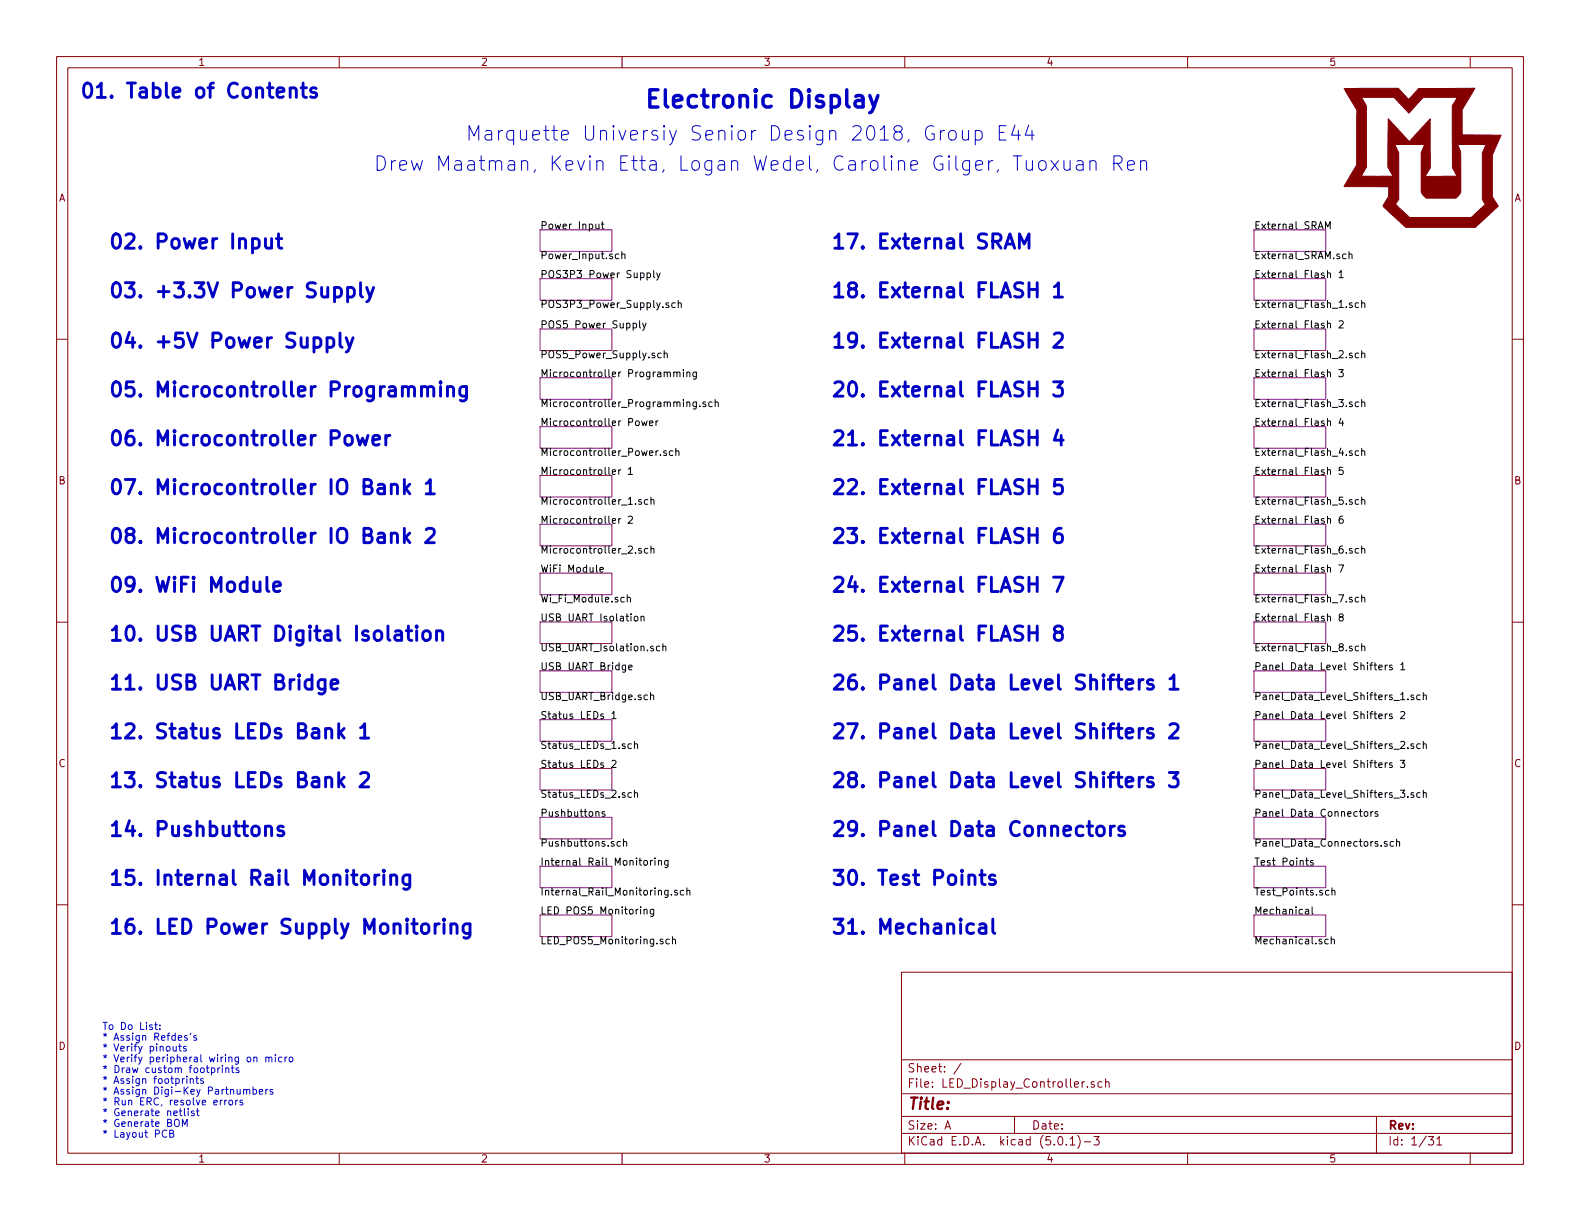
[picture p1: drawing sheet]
<svg xmlns="http://www.w3.org/2000/svg" width="279mm" height="216mm" viewBox="0 0 279 216" stroke-linecap="round" stroke-linejoin="round" font-family="sans-serif">
<g fill="none" stroke="#840000" stroke-width=".18">
<path d="M10 10h259.4v195.9h-259.4zM12 12h255.4v191.9h-255.4zM60 10v2M110 10v2M160 10v2M210 10v2M260 10v2M10 60h2M267.4 60h2M10 110h2M267.4 110h2M10 160h2"/>
<path d="M267.4 160h2M159.4 171.9h108v32h-108zM159.4 197.4h108M159.4 193.4h108M159.4 187.4h108M167.1 199.7l.5-1.5 .5 1.5M167.2 199.2h.8M170 188l-1.3 1.9M179.4 197.4v3M191.8 191.3l-.4 .2M192.3 192.1v.2M193.5 191.3h-.4l-.2 .2 .1 .2 .5 .1v.4h-.6"/>
<path d="M194.9 191.3h-.5l-.2 .2v.6l.2 .2 .5-.1M195.5 191.4l.2-.1h.4v1M195.5 190.8v1.5M243.4 197.4v6.5M60 203.9v2M110 203.9v2M159.4 200.4h108M160 203.9v2M187.2 201.1l.4-.1a.94 .94 0 0 1 0 1.5 .79 .79 0 0 1-.4-1.4zM188.6 202.3v.2M189.2 201.4l.5-.4v1.5M189.2 202.5h.9"/>
<path d="M190.6 200.8a1.71 1.71 0 0 1 0 2.2M191.7 201.9h1.2M193.4 201h1l-.5 .5 .4 .2v.6l-.2 .2-.7-.2M210 203.9v2M252.6 201h.9l-.5 .5 .4 .2v.6l-.2 .2-.6-.2M254.1 201.4l.4-.4v1.5M254.1 202.5h.8M260 203.9v2"/>
</g>
<g fill="none" stroke="#840084" stroke-width=".18">
<path d="M95.5 40.6h12.7v3.9h-12.7zM95.5 49.3h12.7v3.8h-12.7zM95.5 58.2h12.7v3.8h-12.7zM221.7 40.6h12.7v3.9h-12.7zM221.7 49.3h12.7v3.8h-12.7zM221.7 58.2h12.7v3.8h-12.7zM95.5 66.8h12.7v3.8h-12.7zM95.5 75.4h12.7v3.8h-12.7zM221.7 66.8h12.7v3.8h-12.7zM221.7 75.4h12.7v3.8h-12.7zM95.5 84.1h12.7v3.8h-12.7zM95.5 92.7h12.7v3.8h-12.7z"/>
<path d="M221.7 84.1h12.7v3.8h-12.7zM221.7 92.7h12.7v3.8h-12.7zM95.5 101.3h12.7v3.9h-12.7zM95.5 110h12.7v3.8h-12.7zM95.5 118.6h12.7v3.8h-12.7zM221.7 101.3h12.7v3.9h-12.7zM221.7 110h12.7v3.8h-12.7zM221.7 118.6h12.7v3.8h-12.7zM95.5 127.3h12.7v3.8h-12.7zM95.5 135.9h12.7v3.8h-12.7zM221.7 127.3h12.7v3.8h-12.7zM221.7 135.9h12.7v3.8h-12.7z"/>
<path d="M95.5 144.5h12.7v3.8h-12.7zM95.5 153.2h12.7v3.8h-12.7zM221.7 144.5h12.7v3.8h-12.7zM221.7 153.2h12.7v3.8h-12.7zM95.5 161.8h12.7v3.8h-12.7zM221.7 161.8h12.7v3.8h-12.7z"/>
</g>
<g fill="none" stroke="#000" stroke-width=".18">
<path d="M105.4 39.6v.8l.3 .1 .2-.2M105.9 39.6v.9M106.3 39.6h.5M106.5 39.2v1.1l.3 .2M109.4 45l-.4-.1-.2 .2 .1 .6h.5M110 45l.1-.1 .3 .1 .1 .7M110 44.5v1.2M112 57.2h.3l.3 .2-.2 .5h-.4M113.1 56.7v1.1l.2 .2M113.6 57.2l.3 .8M114.2 57.2l-.4 1.1-.2 .1M114.4 48.3h.4l.2 .2-.1 .5h-.5"/>
<path d="M114.4 48.3v1.2M115.6 47.8v1.1l.2 .2M116.1 48.3l.3 .8M116.7 48.3l-.4 1.1-.2 .1M119.4 53.6l-.4-.1-.2 .3 .1 .5h.5M119.9 53.7l.2-.2 .3 .1 .1 .8M119.9 53.1v1.3M234.4 40.5v-1.3l.4 .9 .4-.9v1.3M234.7 48.4l.2-.1h.3l.1 .8M234.7 57.3l.2-.1h.3l.1 .8M236.8 48.2l.4-.4v1.3M236.8 56.8l.5-.1 .2 .4-.7 .9h.7"/>
<path d="M236.8 49.1h.7M238.6 45l.1-.1 .3 .1 .1 .7M238.6 44.5v1.2M240.3 53.6l-.4-.1-.3 .3 .2 .5h.5M240.8 53.7l.2-.2 .3 .1 .1 .8M240.8 53.1v1.3M113.5 74.4l.2 .9 .2-.6 .3 .6 .2-.9M114.9 74.8l.6-.1-.1-.2-.4-.1-.1 .2v.6h.5M116 74.4v.9M116.4 74.4l-.4 .3M116.9 62.5l-.3-.1-.3 .3 .1 .5h.5M117.4 62.6l.3-.2 .2 .1 .1 .8"/>
<path d="M117.4 62v1.3M117.8 79.8l-.3-.1-.2 .2 .1 .2 .4 .1v.3h-.5M119 79.8l-.4-.1-.2 .2 .1 .6h.5M119.2 65.9l.1-.1h.3l.1 .8M119.2 65.8v.8M119.5 79.8l.2-.1 .3 .1 .1 .7M119.5 79.3v1.2M119.7 66l.2-.2h.3v.8M120.9 65.4v.1M120.9 65.8v.8M121.5 65.9l.1-.1h.3l.1 .8M121.5 65.8v.8"/>
<path d="M123.1 65.8v1.1l-.2 .2-.3-.1M123.1 65.8h-.3l-.3 .2 .2 .6h.4M123.1 71.1v1.1l-.2 .1h-.3M123.1 71.1h-.3l-.3 .2 .2 .6h.4M123.7 71.8v.1M124.8 71.1h-.3l-.2 .1 .1 .2 .4 .2v.3h-.5M125.9 71.1h-.3l-.3 .2 .2 .6h.4M126.5 71.2l.1-.1h.3l.1 .8M126.5 70.6v1.3M234.7 65.9l.2-.1h.3l.1 .8M234.7 74.5l.2-.1 .3 .1 .1 .8M236.8 65.4h.7l-.4 .4 .4 .2v.4l-.2 .2-.5-.1"/>
<path d="M237.1 73.9l-.3 .9h.8M237.4 74.4v.9M240.3 62.5l-.4-.1-.3 .3 .2 .5h.5M240.3 71.1h-.4l-.3 .2 .2 .6h.5M240.3 79.8l-.4-.1-.3 .2 .2 .6h.5M240.8 62.6l.2-.2 .3 .1 .1 .8M240.8 71.2l.2-.1h.3l.1 .8M240.8 79.8l.2-.1 .3 .1 .1 .7M240.8 62v1.3M240.8 70.6v1.3M240.8 79.3v1.2M108.3 83.5l.6-.1-.1-.3h-.3l-.2 .1v.6h.5"/>
<path d="M109.4 83.1v.8M109.4 91.7v.8M109.8 83.1l-.4 .2M109.8 91.7l-.4 .2M111.1 83l.4-.4v1.3M111.1 91.4l.5-.1 .2 .1v.2v.2l-.8 .7h.8M111.1 83.9h.7M113.4 88.4l-.3-.1-.2 .2 .1 .2 .4 .1v.3h-.5M113.4 97h-.3l-.2 .2 .1 .1 .4 .2v.3h-.5M114.6 88.4l-.4-.1-.3 .3 .2 .5h.5M114.6 97h-.4l-.3 .2 .2 .6h.5M115.1 88.5l.2-.2 .3 .1v.8"/>
<path d="M115.1 97.1l.2-.1h.3v.8M115.1 87.9v1.3M115.1 96.5v1.3M116.8 80.4v.1M234.7 83.2l.2-.1h.3l.1 .8M234.7 91.8l.2-.1h.3l.1 .8M236.8 99.9h.8l-.5 1.3M237.4 91.3l-.4 .1-.2 .4 .1 .6 .2 .1h.3l.1-.2-.1-.5-.3-.1-.3 .3M237.5 82.6h-.6l-.1 .6 .5-.1 .2 .3v.3l-.2 .2-.5-.1M240.3 88.4l-.4-.1-.3 .3 .2 .5h.5M240.3 97h-.4l-.3 .2 .2 .6h.5M240.8 88.5l.2-.2 .3 .1 .1 .8"/>
<path d="M240.8 97.1l.2-.1h.3l.1 .8M240.8 87.9v1.3M240.8 96.5v1.3M106.1 100.7l.6-.1-.1-.2-.3-.1-.2 .2v.6h.5M110.6 117.6v1.1l-.2 .2-.3-.1M110.6 117.7l-.3-.1-.3 .2 .1 .6h.5M110.9 105.7l.2-.1 .3 .1 .1 .8M110.9 105.2v1.3M111.2 118l.6-.1-.1-.2-.3-.1-.2 .2v.6h.5M112.2 109.1l.2-.1 .4 .1v.5l-.1 .2h-.3l-.2-.1zM113.4 109.1l.1-.1h.3l.1 .8M113.4 109v.8"/>
<path d="M116.7 114.3l-.4-.1-.2 .3 .1 .5h.5M117.2 114.4l.2-.2 .3 .1 .1 .8M117.2 113.8v1.3M234.7 100.5l.2-.2 .3 .1 .1 .8M234.7 109.1l.2-.1h.3l.1 .8M237.1 109.1l-.2-.1v-.3l.4-.2 .2 .3v.2l-.6 .1-.1 .2 .1 .4 .2 .1h.3l.1-.2v-.3l-.2-.2M240.3 105.7l-.4-.1-.3 .2 .2 .6h.5M240.3 114.3l-.4-.1-.3 .3 .2 .5h.5M240.8 105.7l.2-.1 .3 .1 .1 .8M240.8 114.4l.2-.2 .3 .1 .1 .8M240.8 105.2v1.3M240.8 113.8v1.3"/>
<path d="M243 117.6h.5M243.2 117.2v1.1l.3 .1M243.8 118l.6-.1v-.2l-.4-.1-.2 .2 .1 .6h.5M245 117.6v.8M245.3 117.6l-.3 .2M246.2 117.7l-.3-.1-.2 .2v.2l.5 .1v.3h-.5M247.7 117.5l.4-.3v1.2M247.7 118.4h.7M108.2 126.2l.4-.4v1.3M108.2 134.6l.5-.2 .2 .4-.7 .9h.7M108.2 127.1h.7M111.7 131.6l-.4-.1-.3 .2 .2 .6h.5"/>
<path d="M112.2 131.6l.2-.1 .3 .1 .1 .8M112.2 131.1v1.3M112.2 139.7v1.3M115 123l.2-.1h.3l.1 .8M115 122.5v1.2M243.8 126.6l.6-.1v-.2l-.4-.1-.2 .2 .1 .6h.5M243.8 135.3l.6-.1v-.3h-.4l-.2 .2 .1 .6h.5M245 126.2v.9M245 134.9v.8M245.3 126.2l-.3 .3M245.3 134.9l-.3 .2M246.2 126.3l-.3-.1-.2 .2v.2l.5 .1v.3h-.5"/>
<path d="M246.2 134.9h-.3l-.2 .2v.1l.5 .2v.3h-.5M247.6 134.4h.8l-.4 .5 .4 .2v.5l-.2 .1-.6-.1M247.7 125.9l.5-.1 .2 .4v.2l-.8 .7h.8M249 123.6v.1M249 132.2v.2M250 122.9h-.3l-.2 .2 .1 .1 .4 .2v.3h-.5M250 131.6l-.3-.1-.2 .2 .1 .2 .4 .1v.3h-.5M251.1 122.9h-.3l-.3 .2 .1 .6h.5M251.1 131.6l-.3-.1-.3 .2 .1 .6h.5M251.7 123l.2-.1h.3v.8M251.7 131.6l.2-.1 .3 .1v.8M251.7 122.5v1.2"/>
<path d="M251.7 131.1v1.3M251.7 139.7v1.3M105.4 143.6l.1-.1 .3 .1 .1 .7M106.9 143.6l-.3-.1-.1 .2v.2l.4 .1v.3h-.4M109.7 148.8h-.4l-.2 .2 .1 .6h.5M110.3 148.9l.1-.1h.3l.1 .8M110.3 148.4v1.2M111.7 140.2h-.4l-.3 .2 .2 .5h.5M112.2 140.3l.2-.1h.3l.1 .8M113.9 152.2l.3-.1 .3 .3-.1 .5-.3 .1-.2-.1zM115 152.1v.9M115.4 152.1l-.4 .3"/>
<path d="M115.8 151.7v.1M115.8 152.1v.9M116.4 152.3l.2-.2 .3 .1 .1 .8M116.4 152.1v.9M118.1 152.1v1.1l-.2 .2-.3-.1M118.1 152.2l-.3-.1-.3 .3 .2 .5h.4M118.7 158.1v.2M119.8 157.5l-.3-.1-.2 .2v.2l.5 .1v.3h-.5M120.9 157.5l-.4-.1-.2 .3 .1 .5h.5M121.5 157.6l.1-.2 .3 .1 .1 .8M121.5 157v1.3M230.9 152.1h.5"/>
<path d="M231.1 151.7v1.1l.3 .2M232.2 152.2l-.3-.1-.2 .2 .1 .2 .4 .1v.3h-.5M235 157.5l-.4-.1-.2 .3 .1 .5h.5M235.5 157.6l.2-.2 .3 .1 .1 .8M235.5 157v1.3M240.4 143.5h.5M240.6 143.1v1.1l.3 .1M241.3 143.6l.2-.1 .3 .1 .1 .5-.1 .2h-.3l-.2-.1zM242.4 143.5v.8M242.8 143.5l-.4 .2M243.6 143.6l-.3-.1-.1 .2v.2l.4 .1v.3h-.4M245.3 148.8h-.3l-.2 .2 .1 .1 .4 .2v.3h-.5"/>
<path d="M246.4 148.8h-.4l-.2 .2 .1 .6h.5M247 148.9l.1-.1h.3l.1 .8M247 148.4v1.2M249 140.9v.1M250 140.2h-.3l-.2 .1 .1 .2 .4 .1v.3h-.5M251.1 140.2h-.3l-.3 .2 .1 .5h.5M251.7 140.3l.2-.1h.3v.8M113.9 160.9l.2-.1h.3v.8M113.9 160.8v.8M115.6 160.8v1l-.3 .3-.3-.1M115.6 160.8h-.4l-.2 .2 .1 .6h.5M118.4 166.1h-.4l-.2 .2 .1 .6h.5"/>
<path d="M118.9 166.2l.2-.1h.3l.1 .8M118.9 165.6v1.3M230.9 160.8h.5v.8M231.4 161.1h-.4l-.2 .2 .2 .3h.4M232 160.4v1l.2 .2M234.9 166.1h-.4l-.2 .2 .1 .6h.5M235.4 166.2l.2-.1h.3l.1 .8M235.4 165.6v1.3"/>
</g>
<g fill="none" stroke="#0000c2" stroke-width=".18">
<path d="M166.3 23.1v1.7M167 23.1a.69 .69 0 0 0-.7 .4M167.9 23.3a.69 .69 0 0 1 .6-.2 .69 .69 0 0 1 .6 .4v.8a.7 .7 0 0 1-.7 .5 .7 .7 0 0 1-.7-.5v-.8zM170.2 23.1l.1 1.5a.7 .7 0 0 0 1-.1M171.3 23.1v1.7M172.5 23.2l.7-.1 .5 .4v.8l-.3 .3-.2 .2-.7-.2M172.5 23.1v2.5M176.7 23.4h.8M177.9 22.2h-1.2v2.6h1.2M179.5 22.1l-.6 1.8h1.5M180.1 23.1v1.7M181.5 28.4v1.3l.1 .3a.66 .66 0 0 0 1-.2"/>
<path d="M181.9 22.1l-.6 1.8h1.6M182.5 23.1v1.7M182.6 28.4v1.7M183.8 28.7a.67 .67 0 0 1 .7-.3 .67 .67 0 0 1 .5 .5v.7a.68 .68 0 0 1-.7 .5 .68 .68 0 0 1-.6-.5v-.7zM185.9 28.4l1.3 1.7M187.2 28.4l-1.3 1.7M188.1 28.4v1.3l.2 .3a.66 .66 0 0 0 .9-.2M189.2 28.4v1.7M190.4 28.5l.3-.1 .7 .1 .1 .3v1.3M191.5 29l-.2 .1h-.6a.5 .5 0 0 0-.4 .5 .5 .5 0 0 0 .4 .5h.6l.2-.1M192.7 28.7a.63 .63 0 0 1 1.1 .1v1.3M192.7 28.4v1.7"/>
<path d="M197 28.9h.9a.68 .68 0 0 0 .5-.7 .68 .68 0 0 0-.5-.6h-.9v2.5M197.6 28.9l.8 1.2M199.4 29.2l1.2-.2-.1-.5-.8-.1-.3 .4v.9l.1 .3 .2 .1 .8-.1M201.7 28.7a.61 .61 0 0 1 1.1 .1v1.3M201.7 28.4v1.7M27.4 181.2h.4M27.5 180.8v1.1l.3 .1M28.3 181.9v.1M28.3 181.3v.1M29.5 199.9a.6 .6 0 0 0-.9 .5 .6 .6 0 0 0 .6 .7l.3-.1M30.6 185l.1 .8 .3 .1 .2-.2M30.9 198.1a.45 .45 0 0 1 .7 0 .88 .88 0 0 1-.2 1.1l-.4-.1a1.07 1.07 0 0 1-.1-1z"/>
<path d="M31.2 185v.9M31.8 184.6v1.1l.3 .2M32.3 199.2v-1.3l.4 .9 .4-.9v1.3M32.6 196v1.1l.2 .2M32.9 185.1l-.3-.1-.2 .2 .1 .2 .4 .1v.3h-.5M33 190.7v.9M33.1 183.2l-.3-.1-.2 .2 .1 .2 .4 .1v.3h-.5M33.3 196.4v.9M33.6 190.9l.2-.2 .3 .1 .1 .8M33.6 190.7v.9M33.8 182.7l-.2 .2M34.3 196.5l-.3-.1-.2 .2 .1 .2 .4 .1v.3h-.5"/>
<path d="M34.6 190.7h.5M34.7 183.2l-.3-.1-.2 .2 .1 .2 .4 .1v.3h-.5M34.7 196.4h.5M34.8 190.3v1.1l.3 .2M34.9 196v1.1l.3 .2M35.9 190.8l-.3-.1-.1 .2v.2l.4 .1v.3h-.4M37.4 188.9l.3-.1 .3 .3-.1 .5h-.5M38.5 188.8v.9M38.9 188.8l-.4 .3M39.3 194.5l-.3 .3M39.3 188.8v.9M39.8 194.5v.9"/>
<path d="M39.9 189l.2-.2 .3 .1 .1 .8M39.9 188.8v.9M40.1 194.5l-.3 .3M40.6 194.6l.3-.1 .2 .3-.1 .5-.3 .1-.2-.3zM41.1 188.4v1.1l.3 .2M41.7 194.5v.9M42 194.5l-.3 .3M42.2 188.9l-.3-.1-.2 .2 .1 .2 .4 .1v.3h-.5M42.9 194.6l-.3-.1-.2 .2 .1 .2 .4 .1v.3h-.5M43.1 192.8l.2-.2 .3 .1v.8M43.1 192.6v.9M43.6 192.8l.2-.2 .3 .1 .1 .8"/>
<path d="M44.8 192.7l.3-.1 .3 .3-.1 .5h-.5M44.8 192.2v1.3M44.9 187l.2-.1 .3 .1v.8M45.8 193l.7-.1-.1-.2-.4-.1-.2 .2 .1 .6h.5M47 187l.2-.1 .3 .1v.8M47 186.9v.9M47 192.6v.9M47.4 192.6l-.3 .1-.1 .2M47.5 187.1l.2-.2 .3 .1 .1 .8M48.2 192.7l-.3-.1-.2 .2 .1 .2 .4 .1v.3h-.5M48.7 186.5v.1M48.7 186.9v.9"/>
<path d="M49.8 187l-.3-.1-.2 .2 .1 .6h.4M50.4 186.9v.9M50.7 186.9l-.3 .2M51.2 187l.3-.1 .3 .2-.1 .6-.3 .1-.2-.2zM30 200.4h.6l.1-.2-.1-.3-.6-.1v1.3h.5l.2-.1v-.3l-.3-.3"/>
</g>
<g fill="none" stroke="#0000c2" stroke-width=".51">
<path d="M51.3 15.8a.63 .63 0 0 1 1.1 .1v1.3M51.3 15.5v1.7M53.2 15.5h1M53.6 14.7v2.1l.1 .3 .5 .1M55.9 15.6a.62 .62 0 0 0-1 .3l.1 .4 .9 .2 .1 .2-.1 .4-.2 .1-.8-.1M46.9 42.2v1.3l.2 .3a.66 .66 0 0 0 .9-.2M48 42.2v1.7M48.9 42.2h.9M49.3 41.4v2.1l.1 .3 .4 .1M57.8 59.8l.7-.1 .3 .1 .2 .4v.7l-.2 .4-.3 .1-.7-.1M57.8 59.7v2.6M59.2 51l.7-.2 .5 .5v.7l-.3 .4-.2 .1-.7-.1"/>
<path d="M60.1 58.9v2.1l.1 .3 .3 .1M61.2 59.7l.6 1.7M61.5 51l.7-.2 .2 .2 .3 .3v.7l-.3 .4-.2 .1-.7-.1M61.5 50.8v2.6M62.4 59.7l-.8 2.3-.4 .3M63.8 50v2.1l.3 .4M64.8 50.8l.7 1.7M66.1 50.8l-.9 2.3-.4 .3M177.7 43.9l.9-2.5 .8 2.5M178 43.2h1.2M180.3 43.9v-2.5l.8 1.8 .9-1.8v2.5M182 51.2h1.4"/>
<path d="M183.4 50v2.5M186.4 50.7l.3-.1 .5-.6v2.5M186.4 59.1l.4-.2h.6a.59 .59 0 0 1 .5 .7l-.1 .4-1.5 1.4h1.6M186.4 52.5h1.5M63.1 77l.5 1.7 .5-1.2 .5 1.2 .5-1.7M65.9 77.8l1.2-.2-.1-.5-.7-.1-.4 .3v1l.2 .3 .2 .1 .7-.1M68.2 77v1.7M69 77a.69 .69 0 0 0-.8 .5M75.6 68.7l.1-.2a.6 .6 0 0 1 1 .2v1.4M77.9 67.5l-.1 .1 .1 .1 .1-.1-.1-.1v.2M77.9 68.4v1.7M79.1 68.6a.63 .63 0 0 1 1.1 .1v1.4"/>
<path d="M79.1 68.4v1.7M82.5 68.4v2a.68 .68 0 0 1-1.1 .4M82.5 68.5l-.7-.1-.4 .2-.1 .2v.8l.2 .3 .3 .2 .7-.2M186.3 67.5h1.6l-.9 1a.68 .68 0 0 1 .9 .5v.6l-.2 .3-.3 .2h-.7l-.4-.3M187 76l-.6 1.8h1.6M187.7 77v1.7M69.2 85.9a.63 .63 0 0 1 1.1 .1v1.3M69.2 94.5a.63 .63 0 0 1 1.1 .1v1.4M69.2 85.6v1.7M69.2 94.3v1.7M71.5 84.8v2.5M71.5 93.4v2.6"/>
<path d="M71.7 86.4l.8 .9M71.7 95l.8 1M72.5 85.6l-1 1M72.5 94.3l-1 .9M75.4 85.5l.2-.1 .5-.6v2.5M75.4 93.6l.3-.2h.6a.59 .59 0 0 1 .5 .7l-.1 .4-1.5 1.5h1.6M75.4 87.3h1.4M187.7 93.4a1.02 1.02 0 0 0-1.3 1.1v1l.5 .5h.5l.4-.3 .1-.2-.1-.9a.84 .84 0 0 0-1.2 0l-.2 .3M187.8 84.8h-1.2l-.2 1.2 .4-.2h.6l.4 .2 .1 .2-.1 .9-.4 .2h-.6l-.4-.2M47.2 102.1v2.1l.1 .3 .2 .1M48.4 103.7l1.2-.2-.1-.5-.7-.1-.4 .4v.9l.1 .3 .3 .1 .7-.1M71.9 111.5h.9"/>
<path d="M72.2 110.7v2.2l.1 .2 .5 .1M73.7 110.7l-.1 .1 .1 .1 .1-.1-.1-.1v.2M73.7 111.5v1.7M74.9 111.8a.69 .69 0 0 1 .7-.3 .69 .69 0 0 1 .5 .5v.8a.7 .7 0 0 1-.7 .5 .7 .7 0 0 1-.6-.5v-.8zM77.2 111.8a.63 .63 0 0 1 1.1 .1v1.3M77.2 111.5v1.7M186.3 102.1h1.7l-1.1 2.5M186.9 111.8l-.5-.5a.62 .62 0 0 1 .5-.6h.5a.55 .55 0 0 1 .5 .5 .55 .55 0 0 1-.5 .6l-.7 .1-.3 .4v.5l.5 .4 .8-.1a.83 .83 0 0 0 0-1.2l-.3-.1M57.5 120.2v2a.71 .71 0 0 1-1.1 .4M57.5 120.3l-.8-.1-.2 .1-.2 .4v.7l.2 .3 .2 .2 .8-.2M58.5 121l1.3-.2-.2-.5-.7-.1-.4 .3v1l.2 .2 .2 .2 .7-.2M59.9 128v2.5"/>
<path d="M59.9 136.6v2.5M60.1 129.5l.8 1M60.1 138.2l.8 .9M60.9 128.8l-1 1M60.9 137.4l-1 1M63.8 128.7l.2-.1 .5-.6v2.5M63.8 136.8l.3-.2h.6a.64 .64 0 0 1 .5 .7l-.1 .4-1.5 1.4h1.6M63.8 130.5h1.4M199.1 121l1.3-.2-.2-.5-.7-.1-.4 .3v1l.2 .2 .2 .2 .7-.2M199.1 129.6l1.3-.2-.2-.5-.7-.1-.4 .4v.9l.2 .3 .2 .1 .7-.1M199.1 138.3l1.3-.3-.2-.4-.7-.2-.4 .4v1l.2 .2 .2 .1 .7-.1M201.4 120.2v1.7"/>
<path d="M201.4 128.8v1.7M201.4 137.4v1.7M202.2 120.2a.64 .64 0 0 0-.8 .5M202.2 128.8a.64 .64 0 0 0-.8 .5M202.2 137.4a.64 .64 0 0 0-.8 .5M203.9 120.3l-.6-.1-.4 .3 .1 .4 .9 .2 .1 .3-.1 .3-.3 .2-.7-.2M203.9 128.9l-.6-.1-.4 .4 .1 .3 .9 .3 .1 .2-.1 .4-.3 .1-.7-.1M203.9 137.6l-.6-.2-.4 .4 .1 .4 .9 .2 .1 .3-.1 .3-.3 .1-.7-.1M206.8 136.6h1.5l-.8 1a.68 .68 0 0 1 .8 .4v.7l-.2 .3-.3 .1h-.7l-.3-.2M206.9 120l.5-.3 .2-.4v2.6M206.9 128.2l.3-.2h.6a.64 .64 0 0 1 .5 .7l-.1 .4-1.4 1.4h1.5M206.9 121.9h1.4"/>
<path d="M46.9 146.3a.66 .66 0 0 1 1-.1l.1 .2v1.4M50.1 146.2l-.6-.1-.4 .3 .2 .4 .8 .2 .1 .3-.1 .4-.3 .1-.7-.1M66.3 154.7v1.7M67 154.7a.69 .69 0 0 0-.7 .5M67.9 153.9l-.2 .1 .2 .1 .1-.1-.1-.1v.2M67.9 154.7v1.7M69.1 155a.61 .61 0 0 1 1.1 .1v1.3M69.1 154.7v1.7M72.5 154.7v2.1a.71 .71 0 0 1-1.1 .3M72.5 154.8l-.8-.1-.5 .5v.7l.3 .4 .2 .1 .8-.1M173.3 154.7h.9M173.6 153.9v2.1l.1 .3 .5 .1"/>
<path d="M175.9 154.8l-.6-.1-.3 .4 .1 .3 .8 .3 .1 .2-.1 .4-.2 .1-.7-.1M192.3 146.1h.9M192.6 145.2v2.2l.1 .3 .5 .1M194.1 146.3a.69 .69 0 0 1 .6-.2 .69 .69 0 0 1 .6 .5v.7a.7 .7 0 0 1-.7 .5 .7 .7 0 0 1-.7-.5v-.7zM196.4 146.1v1.7M197.1 146.1a.64 .64 0 0 0-.7 .5M198.8 146.2l-.6-.1-.4 .3 .1 .4 .9 .2 .1 .3-.1 .4-.3 .1-.7-.1M76.9 163.3v1.7M77.7 163.3a.69 .69 0 0 0-.8 .5M78.5 162.5l-.1 .1 .1 .1 .1-.1-.1-.1v.2M78.5 163.3v1.7M79.7 163.6a.63 .63 0 0 1 1.1 .1v1.3"/>
<path d="M79.7 163.3v1.7M83.1 163.3v2.1a.71 .71 0 0 1-1.1 .4M83.1 163.5l-.7-.2-.5 .5v.8l.2 .3 .3 .1 .7-.1M173.3 163.5l.2-.2 .7 .2 .1 .2v1.3M174.3 164l-.8 .1a.49 .49 0 0 0-.4 .5 .49 .49 0 0 0 .4 .4l.8-.1M175.6 162.5v2.2l.1 .2 .2 .1"/>
</g>
<path d="M151.3 17l.3-.1h.6l.3 .1 .1 .3v1.6M152.6 17.6l-.3 .2h-.7a.6 .6 0 0 0-.4 .5 .6 .6 0 0 0 .4 .6h.7l.3-.1M153.8 16.9l.7 2M155.2 16.9l-1 2.7-.4 .3" fill="none" stroke="#0000c2" stroke-width=".61"/>
<path d="M237.7 15.6h9.6l1.8 2 1.8-2h9.9l-2.3 3.8 .1 4.5h6.9l-1.6 3.5v7.4l1 1.6-4 3.8h-12.3l-4-3.8 .9-1.6 .1-1.8h-7.9l1.1-1.9h7.5l-.9-1.6v-3.9h1.3l.6 1.4v8.3l-.5 .8 2.5 2.4h10.9l2.5-2.4-.6-.8v-8.3l.7-1.4h-5l.5 1.3v7.1l-.9 1.1h-5.2l-.7-.7-.2-.5v-6.9l.6-1.4h-6.5l.1-4.6 3.7 4 3.7-4v8.7l-.9 1.5 5.7-.1-.9-1.4v-11l.9-1.5h-6l-2.6 2.8-2.6-2.8h-5.7l.8 1.5 .1 10.8-1 1.6h-1.9l1.1-1.9v-9.8z" fill="#840000" stroke="#840000" stroke-width=".18"/>
<text font-size="4.2" fill="#0000c2" x="113.8" y="19.1">Electronic Display</text>
<g font-size="3.5" fill="#0000c2">
<text x="14" y="17.3">01. Table of Contents</text>
<text x="82.3" y="24.9">Marquette Universiy Senior Design 2018, Group E44</text>
<text x="66" y="30.2">Drew Maatman, Kevin Etta, Logan Wedel, Caroline Gilger, Tuoxuan Ren</text>
<text x="19" y="44">02. Power Input</text>
<text x="146.8" y="44">17. External SRAM</text>
<text x="19" y="52.7">03. +3.3V Power Supply</text>
<text x="146.8" y="52.7">18. External FLASH 1</text>
<text x="19" y="61.5">04. +5V Power Supply</text>
<text x="146.8" y="61.5">19. External FLASH 2</text>
<text x="19" y="70.2">05. Microcontroller Programming</text>
<text x="146.8" y="70.2">20. External FLASH 3</text>
<text x="19" y="78.8">06. Microcontroller Power</text>
<text x="146.8" y="78.8">21. External FLASH 4</text>
<text x="19" y="87.5">07. Microcontroller IO Bank 1</text>
<text x="146.8" y="87.5">22. External FLASH 5</text>
<text x="19" y="96.1">08. Microcontroller IO Bank 2</text>
<text x="146.8" y="96.1">23. External FLASH 6</text>
<text x="19" y="104.7">09. WiFi Module</text>
<text x="146.8" y="104.7">24. External FLASH 7</text>
<text x="19" y="113.4">10. USB UART Digital Isolation</text>
<text x="146.8" y="113.4">25. External FLASH 8</text>
<text x="19" y="122">11. USB UART Bridge</text>
<text x="146.8" y="122">26. Panel Data Level Shifters 1</text>
<text x="19" y="130.6">12. Status LEDs Bank 1</text>
<text x="146.8" y="130.6">27. Panel Data Level Shifters 2</text>
<text x="19" y="139.3">13. Status LEDs Bank 2</text>
<text x="146.8" y="139.3">28. Panel Data Level Shifters 3</text>
<text x="19" y="147.9">14. Pushbuttons</text>
<text x="146.8" y="147.9">29. Panel Data Connectors</text>
<text x="19" y="156.5">15. Internal Rail Monitoring</text>
<text x="146.8" y="156.5">30. Test Points</text>
<text x="19" y="165.2">16. LED Power Supply Monitoring</text>
<text x="146.8" y="165.2">31. Mechanical</text>
</g>
<text font-size="2.8" fill="#840000" x="160.4" y="196.2">Title:</text>
<g font-size="2.1" fill="#840000">
<text x="160.4" y="189.6">Sheet: /</text>
<text x="160.4" y="192.3">File: LED_Display_Controller.sch</text>
<text x="160.4" y="202.5">KiCad E.D.A. kicad (5.0.1)-3</text>
<text x="160.4" y="199.7">Size: A</text>
<text x="182.4" y="199.7">Date:</text>
<text x="245.4" y="199.7">Rev:</text>
<text x="245.4" y="202.5">Id: 1/31</text>
</g>
<g font-size="1.8" fill="#840000">
<text x="35" y="11.6">1</text>
<text x="85" y="11.6">2</text>
<text x="135" y="11.6">3</text>
<text x="185" y="11.6">4</text>
<text x="235" y="11.6">5</text>
<text x="10.4" y="35.6">A</text>
<text x="267.8" y="35.6">A</text>
<text x="10.4" y="85.6">B</text>
<text x="267.8" y="85.6">B</text>
<text x="10.4" y="135.6">C</text>
<text x="267.8" y="135.6">C</text>
<text x="10.4" y="185.6">D</text>
<text x="267.8" y="185.6">D</text>
<text x="35" y="205.5">1</text>
<text x="85" y="205.5">2</text>
<text x="135" y="205.5">3</text>
<text x="185" y="205.5">4</text>
<text x="235" y="205.5">5</text>
</g>
<g font-size="1.8">
<text x="95.5" y="40.5">Power Input</text>
<text x="221.7" y="40.5">External SRAM</text>
<text x="95.5" y="45.8">Power_Input.sch</text>
<text x="221.7" y="45.8">External_SRAM.sch</text>
<text x="95.5" y="49.2">POS3P3 Power Supply</text>
<text x="221.7" y="49.2">External Flash 1</text>
<text x="95.5" y="54.5">POS3P3_Power_Supply.sch</text>
<text x="95.5" y="58.1">POS5 Power Supply</text>
<text x="221.7" y="54.5">External_Flash_1.sch</text>
<text x="221.7" y="58.1">External Flash 2</text>
<text x="95.5" y="63.3">POS5_Power_Supply.sch</text>
<text x="221.7" y="63.3">External_Flash_2.sch</text>
<text x="95.5" y="66.7">Microcontroller Programming</text>
<text x="95.5" y="72">Microcontroller_Programming.sch</text>
<text x="221.7" y="66.7">External Flash 3</text>
<text x="221.7" y="72">External_Flash_3.sch</text>
<text x="95.5" y="75.3">Microcontroller Power</text>
<text x="221.7" y="75.3">External Flash 4</text>
<text x="95.5" y="80.6">Microcontroller_Power.sch</text>
<text x="95.5" y="84">Microcontroller 1</text>
<text x="221.7" y="80.6">External_Flash_4.sch</text>
<text x="221.7" y="84">External Flash 5</text>
<text x="95.5" y="89.3">Microcontroller_1.sch</text>
<text x="221.7" y="89.3">External_Flash_5.sch</text>
<text x="95.5" y="92.6">Microcontroller 2</text>
<text x="221.7" y="92.6">External Flash 6</text>
<text x="95.5" y="97.9">Microcontroller_2.sch</text>
<text x="95.5" y="101.2">WiFi Module</text>
<text x="221.7" y="97.9">External_Flash_6.sch</text>
<text x="221.7" y="101.2">External Flash 7</text>
<text x="95.5" y="106.5">Wi_Fi_Module.sch</text>
<text x="221.7" y="106.5">External_Flash_7.sch</text>
<text x="95.5" y="109.9">USB UART Isolation</text>
<text x="221.7" y="109.9">External Flash 8</text>
<text x="95.5" y="115.2">USB_UART_Isolation.sch</text>
<text x="95.5" y="118.5">USB UART Bridge</text>
<text x="221.7" y="115.2">External_Flash_8.sch</text>
<text x="221.7" y="118.5">Panel Data Level Shifters 1</text>
<text x="95.5" y="123.8">USB_UART_Bridge.sch</text>
<text x="221.7" y="123.8">Panel_Data_Level_Shifters_1.sch</text>
<text x="95.5" y="127.2">Status LEDs 1</text>
<text x="221.7" y="127.2">Panel Data Level Shifters 2</text>
<text x="95.5" y="132.4">Status_LEDs_1.sch</text>
<text x="95.5" y="135.8">Status LEDs 2</text>
<text x="221.7" y="132.4">Panel_Data_Level_Shifters_2.sch</text>
<text x="221.7" y="135.8">Panel Data Level Shifters 3</text>
<text x="95.5" y="141.1">Status_LEDs_2.sch</text>
<text x="221.7" y="141.1">Panel_Data_Level_Shifters_3.sch</text>
<text x="95.5" y="144.4">Pushbuttons</text>
<text x="95.5" y="149.7">Pushbuttons.sch</text>
<text x="221.7" y="144.4">Panel Data Connectors</text>
<text x="221.7" y="149.7">Panel_Data_Connectors.sch</text>
<text x="95.5" y="153.1">Internal Rail Monitoring</text>
<text x="221.7" y="153.1">Test Points</text>
<text x="95.5" y="158.3">Internal_Rail_Monitoring.sch</text>
<text x="95.5" y="161.7">LED POS5 Monitoring</text>
<text x="221.7" y="158.3">Test_Points.sch</text>
<text x="221.7" y="161.7">Mechanical</text>
<text x="95.5" y="167">LED_POS5_Monitoring.sch</text>
<text x="221.7" y="167">Mechanical.sch</text>
</g>
<g font-size="1.8" fill="#0000c2">
<text x="18" y="182.1">To Do List:</text>
<text x="18" y="184">* Assign Refdes's</text>
<text x="18" y="185.9">* Verify pinouts</text>
<text x="18" y="187.8">* Verify peripheral wiring on micro</text>
<text x="18" y="189.7">* Draw custom footprints</text>
<text x="18" y="191.6">* Assign footprints</text>
<text x="18" y="193.5">* Assign Digi-Key Partnumbers</text>
<text x="18" y="195.5">* Run ERC, resolve errors</text>
<text x="18" y="197.4">* Generate netlist</text>
<text x="18" y="199.3">* Generate BOM</text>
<text x="18" y="201.2">* Layout PCB</text>
</g>
</svg>
